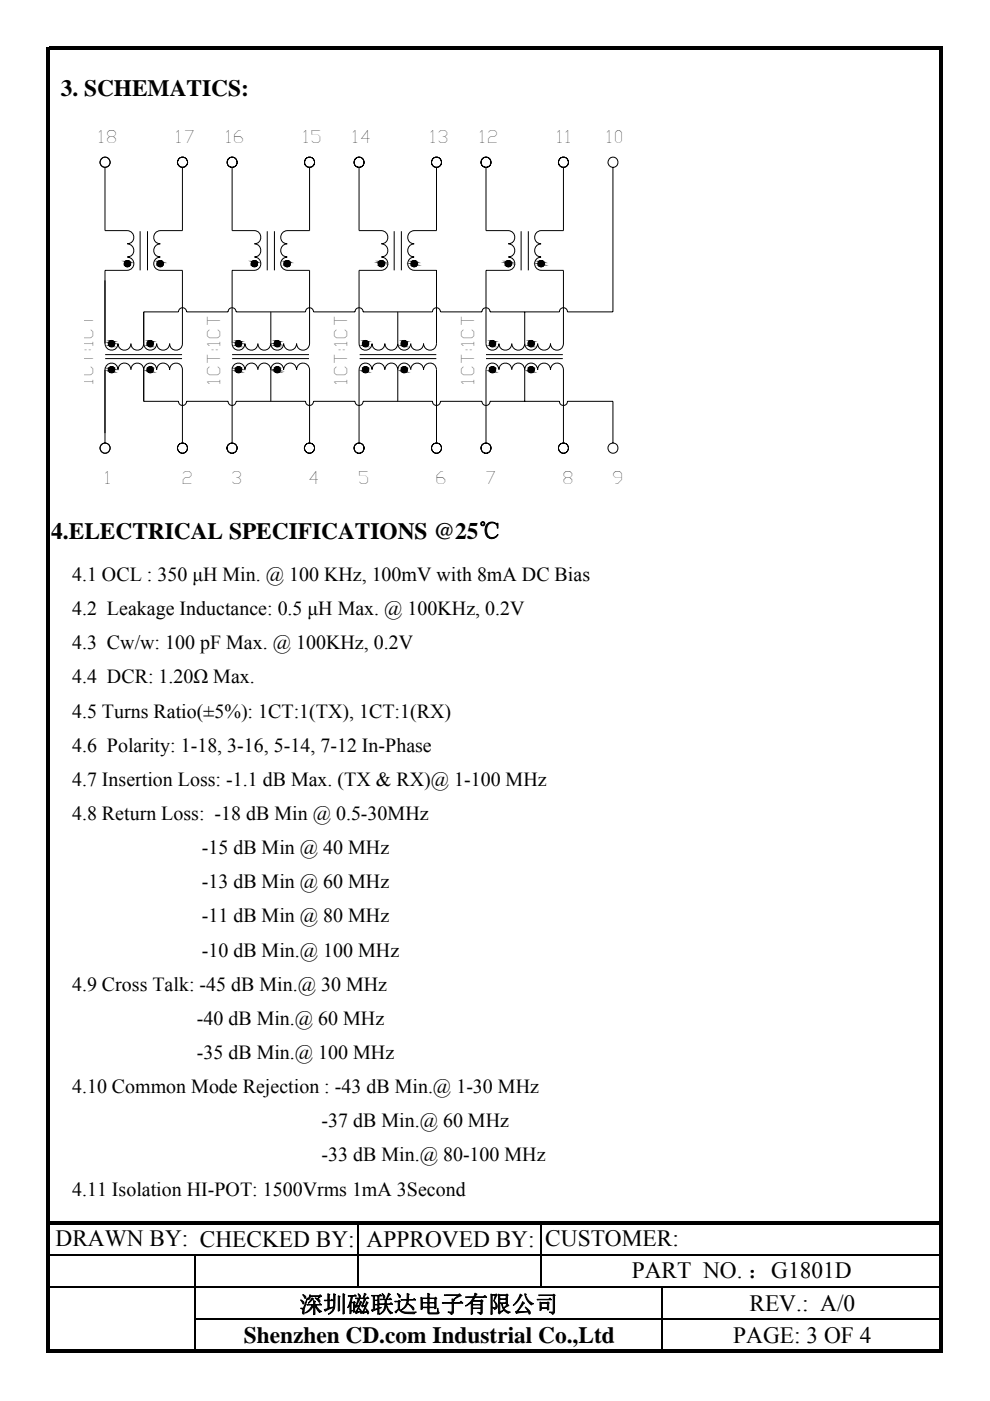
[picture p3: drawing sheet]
<svg xmlns="http://www.w3.org/2000/svg" width="210mm" height="297mm" viewBox="0 0 210 297" stroke-linecap="round" stroke-linejoin="round" font-family="sans-serif">
<path d="M10.4 9.9h189.5v.7h-189.5zM10.4 259h189.5v.7h-189.5zM9.7 9.9h.7v276.9h-.7zM10.4 286.1h189.5v.7h-189.5zM199.2 10.6h.7v276.2h-.7z" fill="#000"/>
<path d="M75.9 259.7v13.3M114.9 259.7v13.3M10.4 266.1h188.8M10.4 272.9h188.8M41.3 266.3v19.8M41.4 279.7h157.8M140.5 273v13.1" fill="none" stroke="#000" stroke-width=".34"/>
<g fill="none" stroke="#000" stroke-width=".21">
<path d="M22.3 35.5v13.4h4.7a1.4 1.4 0 0 1 1.4 1.4 1.4 1.4 0 0 1-1.4 1.4 1.4 1.4 0 0 1 1.4 1.4 1.4 1.4 0 0 1-1.4 1.4 1.42 1.42 0 0 1 1.4 1.4 1.42 1.42 0 0 1-1.4 1.4h-4.7v15.6a1.38 1.38 0 0 0 1.3 1.3 1.38 1.38 0 0 0 1.4-1.3 1.38 1.38 0 0 0 1.4 1.3 1.38 1.38 0 0 0 1.4-1.3 1.35 1.35 0 0 0 1.3 1.3 1.35 1.35 0 0 0 1.4-1.3M38.7 35.5v13.4h-4.7a1.4 1.4 0 0 0-1.4 1.4 1.4 1.4 0 0 0 1.4 1.4 1.4 1.4 0 0 0-1.4 1.4 1.4 1.4 0 0 0 1.4 1.4 1.42 1.42 0 0 0-1.4 1.4 1.42 1.42 0 0 0 1.4 1.4h4.7v15.6a1.35 1.35 0 0 1-1.4 1.3 1.35 1.35 0 0 1-1.3-1.3 1.38 1.38 0 0 1-1.4 1.3 1.38 1.38 0 0 1-1.4-1.3 1.38 1.38 0 0 1-1.3 1.3 1.38 1.38 0 0 1-1.4-1.3M49.2 35.5v13.4h4.8a1.4 1.4 0 0 1 1.3 1.4 1.4 1.4 0 0 1-1.3 1.4 1.4 1.4 0 0 1 1.3 1.4 1.4 1.4 0 0 1-1.3 1.4 1.42 1.42 0 0 1 1.3 1.4 1.42 1.42 0 0 1-1.3 1.4h-4.8v15.6a1.35 1.35 0 0 0 1.4 1.3 1.35 1.35 0 0 0 1.3-1.3 1.38 1.38 0 0 0 1.4 1.3 1.38 1.38 0 0 0 1.4-1.3 1.38 1.38 0 0 0 1.4 1.3 1.38 1.38 0 0 0 1.3-1.3M65.7 35.5v13.4h-4.8a1.4 1.4 0 0 0-1.4 1.4 1.4 1.4 0 0 0 1.4 1.4 1.4 1.4 0 0 0-1.4 1.4 1.4 1.4 0 0 0 1.4 1.4 1.42 1.42 0 0 0-1.4 1.4 1.42 1.42 0 0 0 1.4 1.4h4.8v15.6a1.38 1.38 0 0 1-1.4 1.3 1.38 1.38 0 0 1-1.4-1.3 1.38 1.38 0 0 1-1.4 1.3 1.38 1.38 0 0 1-1.3-1.3 1.35 1.35 0 0 1-1.4 1.3 1.35 1.35 0 0 1-1.4-1.3M76.2 35.5v13.4h4.7a1.4 1.4 0 0 1 1.4 1.4 1.4 1.4 0 0 1-1.4 1.4 1.4 1.4 0 0 1 1.4 1.4 1.4 1.4 0 0 1-1.4 1.4 1.42 1.42 0 0 1 1.4 1.4 1.42 1.42 0 0 1-1.4 1.4h-4.7v15.6a1.38 1.38 0 0 0 1.3 1.3 1.38 1.38 0 0 0 1.4-1.3 1.35 1.35 0 0 0 1.4 1.3 1.35 1.35 0 0 0 1.3-1.3 1.38 1.38 0 0 0 1.4 1.3 1.38 1.38 0 0 0 1.4-1.3M92.6 35.5v13.4h-4.8a1.4 1.4 0 0 0-1.3 1.4 1.4 1.4 0 0 0 1.3 1.4 1.4 1.4 0 0 0-1.3 1.4 1.4 1.4 0 0 0 1.3 1.4 1.42 1.42 0 0 0-1.3 1.4 1.42 1.42 0 0 0 1.3 1.4h4.8v15.6a1.38 1.38 0 0 1-1.4 1.3 1.38 1.38 0 0 1-1.4-1.3 1.35 1.35 0 0 1-1.3 1.3 1.35 1.35 0 0 1-1.4-1.3 1.38 1.38 0 0 1-1.4 1.3 1.38 1.38 0 0 1-1.3-1.3M103.1 35.5v13.4h4.7a1.4 1.4 0 0 1 1.4 1.4 1.4 1.4 0 0 1-1.4 1.4 1.4 1.4 0 0 1 1.4 1.4 1.4 1.4 0 0 1-1.4 1.4 1.42 1.42 0 0 1 1.4 1.4 1.42 1.42 0 0 1-1.4 1.4h-4.7v15.6a1.38 1.38 0 0 0 1.4 1.3 1.38 1.38 0 0 0 1.3-1.3 1.35 1.35 0 0 0 1.4 1.3 1.35 1.35 0 0 0 1.3-1.3 1.38 1.38 0 0 0 1.4 1.3 1.38 1.38 0 0 0 1.4-1.3M119.5 35.5v13.4h-4.7a1.4 1.4 0 0 0-1.4 1.4 1.4 1.4 0 0 0 1.4 1.4 1.4 1.4 0 0 0-1.4 1.4 1.4 1.4 0 0 0 1.4 1.4 1.42 1.42 0 0 0-1.4 1.4 1.42 1.42 0 0 0 1.4 1.4h4.7v15.6a1.38 1.38 0 0 1-1.4 1.3 1.38 1.38 0 0 1-1.3-1.3 1.35 1.35 0 0 1-1.4 1.3 1.35 1.35 0 0 1-1.4-1.3 1.38 1.38 0 0 1-1.3 1.3 1.38 1.38 0 0 1-1.4-1.3M130 35.5v30.6h-9.6a.85 .85 0 0 0-.9-.9 .85 .85 0 0 0-.8 .9h-14.8a.85 .85 0 0 0-.8-.9 .85 .85 0 0 0-.9 .9h-8.8l-.1-.5a.84 .84 0 0 0-1-.3 .84 .84 0 0 0-.6 .8h-14.7a.85 .85 0 0 0-.8-.9 .85 .85 0 0 0-.9 .9h-8.8l-.2-.5a.84 .84 0 0 0-.9-.3 .84 .84 0 0 0-.6 .8h-14.7l-.2-.5a.84 .84 0 0 0-.9-.3 .84 .84 0 0 0-.6 .8h-8.8a.87 .87 0 0 0-.9-.9 .87 .87 0 0 0-.9 .9h-7.3v6.8M26.4 55.9l1.2 .3h-1.2zM26.4 55.9h1.3l-.1 .3zM26.4 55.7l1.3 .2h-1.3z"/>
<path d="M26.4 55.7h1.2l.1 .2zM26.4 56.2l1.1 .2h-.9zM26.4 56.2h1.2l-.1 .2zM26.6 55.4l.2-.1 .7 .1zM26.6 55.4l1 .3h-1.2zM26.6 55.4h.9l.1 .3zM26.6 56.4l.7 .1zM26.6 56.4h.9l-.2 .1zM26.8 55.3h.5zM26.8 55.3l.7 .1zM26.8 56.5h.5zM29.7 49v8.3"/>
<path d="M31.3 49v8.3M33.3 55.9l1.3 .3h-1.2zM33.3 55.9h1.3v.3zM33.4 55.7l1.2 .2h-1.3zM33.4 55.7h1.2v.2zM33.4 56.2l1 .2h-.9zM33.4 56.2h1.2l-.2 .2zM33.5 55.4l.2-.1 .7 .1zM33.5 55.4l1.1 .3h-1.2zM33.5 55.4h.9l.2 .3zM33.5 56.4l.7 .1zM33.5 56.4h.9l-.2 .1z"/>
<path d="M33.7 55.3h.5zM33.7 55.3l.7 .1zM33.7 56.5h.5zM53.3 55.9l1.3 .3h-1.3zM53.3 55.9h1.3v.3zM53.3 55.7l1.3 .2h-1.3zM53.3 55.7h1.3v.2zM53.3 56.2l1.1 .2h-.9zM53.3 56.2h1.3l-.2 .2zM53.5 55.4l.2-.1 .7 .1zM53.5 55.4l1.1 .3h-1.3zM53.5 55.4h.9l.2 .3z"/>
<path d="M53.5 56.4l.7 .1zM53.5 56.4h.9l-.2 .1zM53.7 55.3h.5zM53.7 55.3l.7 .1zM53.7 56.5h.5zM56.7 49v8.3M58.2 49v8.3M60.2 55.9l1.3 .3h-1.2zM60.2 55.9h1.4l-.1 .3zM60.3 55.7l1.3 .2h-1.4zM60.3 55.7h1.2l.1 .2zM60.3 56.2l1.1 .2h-.9z"/>
<path d="M60.3 56.2h1.2l-.1 .2zM60.5 55.4l.2-.1 .7 .1zM60.5 55.4l1 .3h-1.2zM60.5 55.4h.9l.1 .3zM60.5 56.4l.7 .1zM60.5 56.4h.9l-.2 .1zM60.7 55.3h.5zM60.7 55.3l.7 .1zM60.7 56.5h.5zM80.2 55.9l1.3 .3h-1.2zM80.2 55.9h1.3v.3zM80.3 55.7l1.2 .2h-1.3z"/>
<path d="M80.3 55.7h1.2v.2zM80.3 56.2l1.1 .2h-1zM80.3 56.2h1.2l-.1 .2zM80.4 55.4l.2-.1 .8 .1zM80.4 55.4l1.1 .3h-1.2zM80.4 55.4h1l.1 .3zM80.4 56.4l.8 .1zM80.4 56.4h1l-.2 .1zM80.6 55.3h.6zM80.6 55.3l.8 .1zM80.6 56.5h.6zM83.6 49v8.3"/>
<path d="M85.1 49v8.3M87.2 55.9l1.2 .3h-1.2zM87.2 55.9h1.3l-.1 .3zM87.2 55.7l1.3 .2h-1.3zM87.2 55.7h1.2l.1 .2zM87.2 56.2l1.1 .2h-.9zM87.2 56.2h1.2l-.1 .2zM87.4 55.4l.2-.1 .7 .1zM87.4 55.4l1 .3h-1.2zM87.4 55.4h.9l.1 .3zM87.4 56.4l.7 .1zM87.4 56.4h.9l-.2 .1z"/>
<path d="M87.6 55.3h.5zM87.6 55.3l.7 .1zM87.6 56.5h.5zM107.1 55.9l1.3 .3h-1.2zM107.1 55.9h1.4l-.1 .3zM107.2 55.7l1.3 .2h-1.4zM107.2 55.7h1.2l.1 .2zM107.2 56.2l1.1 .2h-.9zM107.2 56.2h1.2l-.1 .2zM107.4 55.4l.2-.1 .7 .1zM107.4 55.4l1 .3h-1.2zM107.4 55.4h.9l.1 .3z"/>
<path d="M107.4 56.4l.7 .1zM107.4 56.4h.9l-.2 .1zM107.6 55.3h.5zM107.6 55.3l.7 .1zM107.6 56.5h.5zM110.5 49v8.3M112.1 49v8.3M114.1 55.9l1.3 .3h-1.2zM114.1 55.9h1.3v.3zM114.2 55.7l1.2 .2h-1.3zM114.2 55.7h1.2v.2zM114.2 56.2l1 .2h-.9z"/>
<path d="M114.2 56.2h1.2l-.2 .2zM114.3 55.4l.2-.1 .7 .1zM114.3 55.4l1.1 .3h-1.2zM114.3 55.4h.9l.2 .3zM114.3 56.4l.7 .1zM114.3 56.4h.9l-.2 .1zM114.5 55.3h.5zM114.5 55.3l.7 .1zM114.5 56.5h.5zM22.3 76h16.3M22.3 75.2h16.3M23 78.4l1.3 .2h-1.2z"/>
<path d="M23 78.4h1.3v.2zM23 72.9l1.3 .2h-1.2zM23 72.9h1.3v.2zM23.1 78.1l1.2 .3h-1.3zM23.1 78.1h1.2v.3zM23.1 78.6l1 .3h-.9zM23.1 78.6h1.2l-.2 .3zM23.1 72.6l1.2 .3h-1.3zM23.1 72.6h1.2v.3zM23.1 73.1l1 .2h-.9zM23.1 73.1h1.2l-.2 .2zM23.2 77.9l.2-.1 .7 .1z"/>
<path d="M23.2 77.9l1.1 .2h-1.2zM23.2 77.9h.9l.2 .2zM23.2 78.9l.7 .1zM23.2 78.9h.9l-.2 .1zM23.2 72.4l.2-.2 .7 .2zM23.2 72.4l1.1 .2h-1.2zM23.2 72.4h.9l.2 .2zM23.2 73.3l.7 .2h-.5zM23.2 73.3h.9l-.2 .2zM23.4 77.8h.5zM23.4 77.8l.7 .1zM23.4 79h.5z"/>
<path d="M23.4 72.2h.5zM23.4 72.2h.5l.2 .2zM23.4 73.5h.5zM30.5 78.4a1.38 1.38 0 0 1 1.4-1.4 1.38 1.38 0 0 1 1.3 1.4 1.38 1.38 0 0 1 1.4-1.4 1.38 1.38 0 0 1 1.4 1.4 1.35 1.35 0 0 1 1.3-1.4 1.35 1.35 0 0 1 1.4 1.4v15.5M30.5 78.4a1.35 1.35 0 0 0-1.4-1.4 1.35 1.35 0 0 0-1.3 1.4 1.38 1.38 0 0 0-1.4-1.4 1.38 1.38 0 0 0-1.4 1.4 1.38 1.38 0 0 0-1.4-1.4 1.38 1.38 0 0 0-1.3 1.4v15.5M30.5 78.4v6.7h7.3a.87 .87 0 0 0 .9 .9 .87 .87 0 0 0 .9-.9h8.8a.84 .84 0 0 0 .6 .8 .84 .84 0 0 0 .9-.3l.2-.5h14.7a.84 .84 0 0 0 .6 .8 .84 .84 0 0 0 .9-.3l.2-.5h8.8a.85 .85 0 0 0 .9 .9 .85 .85 0 0 0 .8-.9h14.7a.84 .84 0 0 0 .6 .8 .84 .84 0 0 0 1-.3l.1-.5h8.8a.85 .85 0 0 0 .9 .9 .85 .85 0 0 0 .8-.9h14.8a.85 .85 0 0 0 .8 .9 .85 .85 0 0 0 .9-.9h9.6v8.8M31.2 78.4l1.3 .2h-1.3zM31.2 78.4h1.3v.2zM31.2 72.9l1.3 .2h-1.3zM31.2 72.9h1.3v.2zM31.2 78.1l1.3 .3h-1.3zM31.2 78.1h1.3v.3z"/>
<path d="M31.2 78.6l1.1 .3h-.9zM31.2 78.6h1.3l-.2 .3zM31.2 72.6l1.3 .3h-1.3zM31.2 72.6h1.3v.3zM31.2 73.1l1.1 .2h-.9zM31.2 73.1h1.3l-.2 .2zM31.4 77.9l.2-.1 .7 .1zM31.4 77.9l1.1 .2h-1.3zM31.4 77.9h.9l.2 .2zM31.4 78.9l.7 .1zM31.4 78.9h.9l-.2 .1zM31.4 72.4l.2-.2 .7 .2z"/>
<path d="M31.4 72.4l1.1 .2h-1.3zM31.4 72.4h.9l.2 .2zM31.4 73.3l.7 .2h-.5zM31.4 73.3h.9l-.2 .2zM31.6 77.8h.5zM31.6 77.8l.7 .1zM31.6 79h.5zM31.6 72.2h.5zM31.6 72.2h.5l.2 .2zM31.6 73.5h.5zM49.2 76h16.3M49.2 75.2h16.3"/>
<path d="M49.9 78.4l1.3 .2h-1.2zM49.9 78.4h1.3v.2zM49.9 72.9l1.3 .2h-1.2zM49.9 72.9h1.3v.2zM50 78.1l1.2 .3h-1.3zM50 78.1h1.2v.3zM50 78.6l1.1 .3h-1zM50 78.6h1.2l-.1 .3zM50 72.6l1.2 .3h-1.3zM50 72.6h1.2v.3zM50 73.1l1.1 .2h-1zM50 73.1h1.2l-.1 .2z"/>
<path d="M50.1 77.9l.2-.1 .8 .1zM50.1 77.9l1.1 .2h-1.2zM50.1 77.9h1l.1 .2zM50.1 78.9l.7 .1zM50.1 78.9h1l-.3 .1zM50.1 72.4l.2-.2 .8 .2zM50.1 72.4l1.1 .2h-1.2zM50.1 72.4h1l.1 .2zM50.1 73.3l.7 .2h-.5zM50.1 73.3h1l-.3 .2zM50.3 77.8h.5zM50.3 77.8l.8 .1z"/>
<path d="M50.3 79h.5zM50.3 72.2h.5zM50.3 72.2h.5l.3 .2zM50.3 73.5h.5zM57.4 78.4a1.38 1.38 0 0 0-1.3-1.4 1.38 1.38 0 0 0-1.4 1.4 1.38 1.38 0 0 0-1.4-1.4 1.38 1.38 0 0 0-1.4 1.4 1.35 1.35 0 0 0-1.3-1.4 1.35 1.35 0 0 0-1.4 1.4v15.5M57.4 78.4a1.35 1.35 0 0 1 1.4-1.4 1.35 1.35 0 0 1 1.4 1.4 1.38 1.38 0 0 1 1.3-1.4 1.38 1.38 0 0 1 1.4 1.4 1.38 1.38 0 0 1 1.4-1.4 1.38 1.38 0 0 1 1.4 1.4v15.5M57.4 66.1v6.8M57.4 78.4v6.7M58.2 78.4l1.2 .2h-1.2zM58.2 78.4h1.3l-.1 .2zM58.2 72.9l1.2 .2h-1.2zM58.2 72.9h1.3l-.1 .2z"/>
<path d="M58.2 78.1l1.3 .3h-1.3zM58.2 78.1h1.2l.1 .3zM58.2 78.6l1.1 .3h-1zM58.2 78.6h1.2l-.1 .3zM58.2 72.6l1.3 .3h-1.3zM58.2 72.6h1.2l.1 .3zM58.2 73.1l1.1 .2h-1zM58.2 73.1h1.2l-.1 .2zM58.3 77.9l.2-.1 .8 .1zM58.3 77.9l1.1 .2h-1.2zM58.3 77.9h1l.1 .2zM58.3 78.9l.8 .1z"/>
<path d="M58.3 78.9h1l-.2 .1zM58.3 72.4l.2-.2 .8 .2zM58.3 72.4l1.1 .2h-1.2zM58.3 72.4h1l.1 .2zM58.3 73.3l.8 .2h-.6zM58.3 73.3h1l-.2 .2zM58.5 77.8h.6zM58.5 77.8l.8 .1zM58.5 79h.6zM58.5 72.2h.6zM58.5 72.2h.6l.2 .2zM58.5 73.5h.6z"/>
<path d="M76.3 76h16.2M76.3 75.2h16.2M76.9 78.4l1.2 .2h-1.2zM76.9 78.4h1.3l-.1 .2zM76.9 72.9l1.2 .2h-1.2zM76.9 72.9h1.3l-.1 .2zM76.9 78.1l1.3 .3h-1.3zM76.9 78.1h1.2l.1 .3zM76.9 78.6l1.1 .3h-1zM76.9 78.6h1.2l-.1 .3zM76.9 72.6l1.3 .3h-1.3zM76.9 72.6h1.2l.1 .3z"/>
<path d="M76.9 73.1l1.1 .2h-1zM76.9 73.1h1.2l-.1 .2zM77 77.9l.3-.1 .7 .1zM77 77.9l1.1 .2h-1.2zM77 77.9h1l.1 .2zM77 78.9l.8 .1zM77 78.9h1l-.2 .1zM77 72.4l.3-.2 .7 .2zM77 72.4l1.1 .2h-1.2zM77 72.4h1l.1 .2zM77 73.3l.8 .2h-.5zM77 73.3h1l-.2 .2z"/>
<path d="M77.3 77.8h.5zM77.3 77.8l.7 .1zM77.3 79h.5zM77.3 72.2h.5zM77.3 72.2h.5l.2 .2zM77.3 73.5h.5zM84.4 78.4a1.38 1.38 0 0 1 1.3-1.4 1.38 1.38 0 0 1 1.4 1.4 1.35 1.35 0 0 1 1.4-1.4 1.35 1.35 0 0 1 1.3 1.4 1.38 1.38 0 0 1 1.4-1.4 1.38 1.38 0 0 1 1.4 1.4v15.5M84.4 78.4a1.38 1.38 0 0 0-1.4-1.4 1.38 1.38 0 0 0-1.4 1.4 1.35 1.35 0 0 0-1.3-1.4 1.35 1.35 0 0 0-1.4 1.4 1.38 1.38 0 0 0-1.4-1.4 1.38 1.38 0 0 0-1.3 1.4v15.5M84.4 66.1v6.8M84.4 78.4v6.7M85.1 78.4l1.3 .2h-1.3zM85.1 78.4h1.3v.2z"/>
<path d="M85.1 72.9l1.3 .2h-1.3zM85.1 72.9h1.3v.2zM85.1 78.1l1.3 .3h-1.3zM85.1 78.1h1.3v.3zM85.1 78.6l1.1 .3h-.9zM85.1 78.6h1.3l-.2 .3zM85.1 72.6l1.3 .3h-1.3zM85.1 72.6h1.3v.3zM85.1 73.1l1.1 .2h-.9zM85.1 73.1h1.3l-.2 .2zM85.3 77.9l.2-.1 .7 .1zM85.3 77.9l1.1 .2h-1.3z"/>
<path d="M85.3 77.9h.9l.2 .2zM85.3 78.9l.7 .1zM85.3 78.9h.9l-.2 .1zM85.3 72.4l.2-.2 .7 .2zM85.3 72.4l1.1 .2h-1.3zM85.3 72.4h.9l.2 .2zM85.3 73.3l.7 .2h-.5zM85.3 73.3h.9l-.2 .2zM85.5 77.8h.5zM85.5 77.8l.7 .1zM85.5 79h.5zM85.5 72.2h.5z"/>
<path d="M85.5 72.2h.5l.2 .2zM85.5 73.5h.5zM103.1 76h16.3M103.1 75.2h16.3M103.8 78.4l1.3 .2h-1.3zM103.8 78.4h1.3v.2zM103.8 72.9l1.3 .2h-1.3zM103.8 72.9h1.3v.2zM103.8 78.1l1.3 .3h-1.3zM103.8 78.1h1.3v.3zM103.8 78.6l1.1 .3h-.9zM103.8 78.6h1.3l-.2 .3z"/>
<path d="M103.8 72.6l1.3 .3h-1.3zM103.8 72.6h1.3v.3zM103.8 73.1l1.1 .2h-.9zM103.8 73.1h1.3l-.2 .2zM104 77.9l.2-.1 .7 .1zM104 77.9l1.1 .2h-1.3zM104 77.9h.9l.2 .2zM104 78.9l.7 .1zM104 78.9h.9l-.2 .1zM104 72.4l.2-.2 .7 .2zM104 72.4l1.1 .2h-1.3zM104 72.4h.9l.2 .2z"/>
<path d="M104 73.3l.7 .2h-.5zM104 73.3h.9l-.2 .2zM104.2 77.8h.5zM104.2 77.8l.7 .1zM104.2 79h.5zM104.2 72.2h.5zM104.2 72.2h.5l.2 .2zM104.2 73.5h.5zM111.3 78.4a1.38 1.38 0 0 1 1.4-1.4 1.38 1.38 0 0 1 1.3 1.4 1.35 1.35 0 0 1 1.4-1.4 1.35 1.35 0 0 1 1.4 1.4 1.38 1.38 0 0 1 1.3-1.4 1.38 1.38 0 0 1 1.4 1.4v15.5M111.3 78.4a1.38 1.38 0 0 0-1.4-1.4 1.38 1.38 0 0 0-1.4 1.4 1.35 1.35 0 0 0-1.3-1.4 1.35 1.35 0 0 0-1.4 1.4 1.38 1.38 0 0 0-1.3-1.4 1.38 1.38 0 0 0-1.4 1.4v15.5M111.3 66.1v6.8M111.3 78.4v6.7"/>
<path d="M112 78.4l1.3 .2h-1.2zM112 78.4h1.3v.2zM112 72.9l1.3 .2h-1.2zM112 72.9h1.3v.2zM112.1 78.1l1.2 .3h-1.3zM112.1 78.1h1.2v.3zM112.1 78.6l1 .3h-.9zM112.1 78.6h1.2l-.2 .3zM112.1 72.6l1.2 .3h-1.3zM112.1 72.6h1.2v.3zM112.1 73.1l1 .2h-.9zM112.1 73.1h1.2l-.2 .2z"/>
<path d="M112.2 77.9l.2-.1 .7 .1zM112.2 77.9l1.1 .2h-1.2zM112.2 77.9h.9l.2 .2zM112.2 78.9l.7 .1zM112.2 78.9h.9l-.2 .1zM112.2 72.4l.2-.2 .7 .2zM112.2 72.4l1.1 .2h-1.2zM112.2 72.4h.9l.2 .2zM112.2 73.3l.7 .2h-.5zM112.2 73.3h.9l-.2 .2zM112.4 77.8h.5zM112.4 77.8l.7 .1z"/>
<path d="M112.4 79h.5zM112.4 72.2h.5zM112.4 72.2h.5l.2 .2zM112.4 73.5h.5z"/>
<circle cx="22.3" cy="34.4" r="1.08"/>
<circle cx="38.7" cy="34.4" r="1.08"/>
<circle cx="49.2" cy="34.4" r="1.08"/>
<circle cx="65.6" cy="34.4" r="1.08"/>
<circle cx="76.1" cy="34.4" r="1.08"/>
<circle cx="92.6" cy="34.4" r="1.08"/>
<circle cx="103.1" cy="34.4" r="1.08"/>
<circle cx="119.5" cy="34.4" r="1.08"/>
<circle cx="130" cy="34.4" r="1.07"/>
<circle cx="27" cy="55.9" r=".66"/>
<circle cx="34" cy="55.9" r=".66"/>
<circle cx="54" cy="55.9" r=".66"/>
<circle cx="60.9" cy="55.9" r=".66"/>
<circle cx="80.9" cy="55.9" r=".66"/>
<circle cx="87.8" cy="55.9" r=".67"/>
<circle cx="107.8" cy="55.9" r=".66"/>
<circle cx="114.8" cy="55.9" r=".67"/>
<circle cx="22.3" cy="95" r="1.07"/>
<circle cx="38.7" cy="95" r="1.06"/>
<circle cx="49.2" cy="95" r="1.08"/>
<circle cx="65.6" cy="95" r="1.08"/>
<circle cx="76.1" cy="95" r="1.07"/>
<circle cx="92.6" cy="95" r="1.07"/>
<circle cx="103.1" cy="95" r="1.07"/>
<circle cx="119.5" cy="95" r="1.07"/>
<circle cx="130" cy="95" r="1.07"/>
</g>
<g fill="#000">
<path d="M26.4 55.9l1.2 .3h-1.2zM26.4 55.9h1.3l-.1 .3zM26.4 55.7l1.3 .2h-1.3zM26.4 55.7h1.2l.1 .2zM26.4 56.2l1.1 .2h-.9zM26.4 56.2h1.2l-.1 .2zM26.6 55.4l1 .3h-1.2zM26.6 55.4h.9l.1 .3zM26.6 56.4l.7 .1zM26.6 56.4h.9l-.2 .1zM26.6 55.4l.2-.1 .7 .1zM26.8 55.3l.7 .1z"/>
<path d="M26.8 56.5h.5zM26.8 55.3h.5zM33.3 55.9l1.3 .3h-1.2zM33.3 55.9h1.3v.3zM33.4 55.7l1.2 .2h-1.3zM33.4 55.7h1.2v.2zM33.4 56.2l1 .2h-.9zM33.4 56.2h1.2l-.2 .2zM33.5 55.4l1.1 .3h-1.2zM33.5 55.4h.9l.2 .3zM33.5 56.4l.7 .1zM33.5 56.4h.9l-.2 .1z"/>
<path d="M33.5 55.4l.2-.1 .7 .1zM33.7 55.3l.7 .1zM33.7 56.5h.5zM33.7 55.3h.5zM53.3 55.9l1.3 .3h-1.3zM53.3 55.9h1.3v.3zM53.3 55.7l1.3 .2h-1.3zM53.3 55.7h1.3v.2zM53.3 56.2l1.1 .2h-.9zM53.3 56.2h1.3l-.2 .2zM53.5 55.4l1.1 .3h-1.3zM53.5 55.4h.9l.2 .3z"/>
<path d="M53.5 56.4l.7 .1zM53.5 56.4h.9l-.2 .1zM53.5 55.4l.2-.1 .7 .1zM53.7 55.3l.7 .1zM53.7 56.5h.5zM53.7 55.3h.5zM60.2 55.9l1.3 .3h-1.2zM60.2 55.9h1.4l-.1 .3zM60.3 55.7l1.3 .2h-1.4zM60.3 55.7h1.2l.1 .2zM60.3 56.2l1.1 .2h-.9zM60.3 56.2h1.2l-.1 .2z"/>
<path d="M60.5 55.4l1 .3h-1.2zM60.5 55.4h.9l.1 .3zM60.5 56.4l.7 .1zM60.5 56.4h.9l-.2 .1zM60.5 55.4l.2-.1 .7 .1zM60.7 55.3l.7 .1zM60.7 56.5h.5zM60.7 55.3h.5zM80.2 55.9l1.3 .3h-1.2zM80.2 55.9h1.3v.3zM80.3 55.7l1.2 .2h-1.3zM80.3 55.7h1.2v.2z"/>
<path d="M80.3 56.2l1.1 .2h-1zM80.3 56.2h1.2l-.1 .2zM80.4 55.4l1.1 .3h-1.2zM80.4 55.4h1l.1 .3zM80.4 56.4l.8 .1zM80.4 56.4h1l-.2 .1zM80.4 55.4l.2-.1 .8 .1zM80.6 55.3l.8 .1zM80.6 56.5h.6zM80.6 55.3h.6zM87.2 55.9l1.2 .3h-1.2zM87.2 55.9h1.3l-.1 .3z"/>
<path d="M87.2 55.7l1.3 .2h-1.3zM87.2 55.7h1.2l.1 .2zM87.2 56.2l1.1 .2h-.9zM87.2 56.2h1.2l-.1 .2zM87.4 55.4l1 .3h-1.2zM87.4 55.4h.9l.1 .3zM87.4 56.4l.7 .1zM87.4 56.4h.9l-.2 .1zM87.4 55.4l.2-.1 .7 .1zM87.6 55.3l.7 .1zM87.6 56.5h.5zM87.6 55.3h.5z"/>
<path d="M107.1 55.9l1.3 .3h-1.2zM107.1 55.9h1.4l-.1 .3zM107.2 55.7l1.3 .2h-1.4zM107.2 55.7h1.2l.1 .2zM107.2 56.2l1.1 .2h-.9zM107.2 56.2h1.2l-.1 .2zM107.4 55.4l1 .3h-1.2zM107.4 55.4h.9l.1 .3zM107.4 56.4l.7 .1zM107.4 56.4h.9l-.2 .1zM107.4 55.4l.2-.1 .7 .1zM107.6 55.3l.7 .1z"/>
<path d="M107.6 56.5h.5zM107.6 55.3h.5zM114.1 55.9l1.3 .3h-1.2zM114.1 55.9h1.3v.3zM114.2 55.7l1.2 .2h-1.3zM114.2 55.7h1.2v.2zM114.2 56.2l1 .2h-.9zM114.2 56.2h1.2l-.2 .2zM114.3 55.4l1.1 .3h-1.2zM114.3 55.4h.9l.2 .3zM114.3 56.4l.7 .1zM114.3 56.4h.9l-.2 .1z"/>
<path d="M114.3 55.4l.2-.1 .7 .1zM114.5 55.3l.7 .1zM114.5 56.5h.5zM114.5 55.3h.5zM23 78.4l1.3 .2h-1.2zM23 78.4h1.3v.2zM23 72.9l1.3 .2h-1.2zM23 72.9h1.3v.2zM23.1 78.1l1.2 .3h-1.3zM23.1 78.1h1.2v.3zM23.1 78.6l1 .3h-.9zM23.1 78.6h1.2l-.2 .3z"/>
<path d="M23.1 72.6l1.2 .3h-1.3zM23.1 72.6h1.2v.3zM23.1 73.1l1 .2h-.9zM23.1 73.1h1.2l-.2 .2zM23.2 77.9l1.1 .2h-1.2zM23.2 77.9h.9l.2 .2zM23.2 78.9l.7 .1zM23.2 78.9h.9l-.2 .1zM23.2 72.4l1.1 .2h-1.2zM23.2 72.4h.9l.2 .2zM23.2 73.3l.7 .2h-.5zM23.2 73.3h.9l-.2 .2z"/>
<path d="M23.2 77.9l.2-.1 .7 .1zM23.4 77.8l.7 .1zM23.4 79h.5zM23.2 72.4l.2-.2 .7 .2zM23.4 72.2h.5l.2 .2zM23.4 73.5h.5zM23.4 77.8h.5zM23.4 72.2h.5zM31.2 78.4l1.3 .2h-1.3zM31.2 78.4h1.3v.2zM31.2 72.9l1.3 .2h-1.3zM31.2 72.9h1.3v.2z"/>
<path d="M31.2 78.1l1.3 .3h-1.3zM31.2 78.1h1.3v.3zM31.2 78.6l1.1 .3h-.9zM31.2 78.6h1.3l-.2 .3zM31.2 72.6l1.3 .3h-1.3zM31.2 72.6h1.3v.3zM31.2 73.1l1.1 .2h-.9zM31.2 73.1h1.3l-.2 .2zM31.4 77.9l1.1 .2h-1.3zM31.4 77.9h.9l.2 .2zM31.4 78.9l.7 .1zM31.4 78.9h.9l-.2 .1z"/>
<path d="M31.4 72.4l1.1 .2h-1.3zM31.4 72.4h.9l.2 .2zM31.4 73.3l.7 .2h-.5zM31.4 73.3h.9l-.2 .2zM31.4 77.9l.2-.1 .7 .1zM31.6 77.8l.7 .1zM31.6 79h.5zM31.4 72.4l.2-.2 .7 .2zM31.6 72.2h.5l.2 .2zM31.6 73.5h.5zM31.6 77.8h.5zM31.6 72.2h.5z"/>
<path d="M49.9 78.4l1.3 .2h-1.2zM49.9 78.4h1.3v.2zM49.9 72.9l1.3 .2h-1.2zM49.9 72.9h1.3v.2zM50 78.1l1.2 .3h-1.3zM50 78.1h1.2v.3zM50 78.6l1.1 .3h-1zM50 78.6h1.2l-.1 .3zM50 72.6l1.2 .3h-1.3zM50 72.6h1.2v.3zM50 73.1l1.1 .2h-1zM50 73.1h1.2l-.1 .2z"/>
<path d="M50.1 77.9l1.1 .2h-1.2zM50.1 77.9h1l.1 .2zM50.1 78.9l.7 .1zM50.1 78.9h1l-.3 .1zM50.1 72.4l1.1 .2h-1.2zM50.1 72.4h1l.1 .2zM50.1 73.3l.7 .2h-.5zM50.1 73.3h1l-.3 .2zM50.1 77.9l.2-.1 .8 .1zM50.3 77.8l.8 .1zM50.3 79h.5zM50.1 72.4l.2-.2 .8 .2z"/>
<path d="M50.3 72.2h.5l.3 .2zM50.3 73.5h.5zM50.3 77.8h.5zM50.3 72.2h.5zM58.2 78.4l1.2 .2h-1.2zM58.2 78.4h1.3l-.1 .2zM58.2 72.9l1.2 .2h-1.2zM58.2 72.9h1.3l-.1 .2zM58.2 78.1l1.3 .3h-1.3zM58.2 78.1h1.2l.1 .3zM58.2 78.6l1.1 .3h-1zM58.2 78.6h1.2l-.1 .3z"/>
<path d="M58.2 72.6l1.3 .3h-1.3zM58.2 72.6h1.2l.1 .3zM58.2 73.1l1.1 .2h-1zM58.2 73.1h1.2l-.1 .2zM58.3 77.9l1.1 .2h-1.2zM58.3 77.9h1l.1 .2zM58.3 78.9l.8 .1zM58.3 78.9h1l-.2 .1zM58.3 72.4l1.1 .2h-1.2zM58.3 72.4h1l.1 .2zM58.3 73.3l.8 .2h-.6zM58.3 73.3h1l-.2 .2z"/>
<path d="M58.3 77.9l.2-.1 .8 .1zM58.5 77.8l.8 .1zM58.5 79h.6zM58.3 72.4l.2-.2 .8 .2zM58.5 72.2h.6l.2 .2zM58.5 73.5h.6zM58.5 77.8h.6zM58.5 72.2h.6zM76.9 78.4l1.2 .2h-1.2zM76.9 78.4h1.3l-.1 .2zM76.9 72.9l1.2 .2h-1.2zM76.9 72.9h1.3l-.1 .2z"/>
<path d="M76.9 78.1l1.3 .3h-1.3zM76.9 78.1h1.2l.1 .3zM76.9 78.6l1.1 .3h-1zM76.9 78.6h1.2l-.1 .3zM76.9 72.6l1.3 .3h-1.3zM76.9 72.6h1.2l.1 .3zM76.9 73.1l1.1 .2h-1zM76.9 73.1h1.2l-.1 .2zM77 77.9l1.1 .2h-1.2zM77 77.9h1l.1 .2zM77 78.9l.8 .1zM77 78.9h1l-.2 .1z"/>
<path d="M77 72.4l1.1 .2h-1.2zM77 72.4h1l.1 .2zM77 73.3l.8 .2h-.5zM77 73.3h1l-.2 .2zM77 77.9l.3-.1 .7 .1zM77.3 77.8l.7 .1zM77.3 79h.5zM77 72.4l.3-.2 .7 .2zM77.3 72.2h.5l.2 .2zM77.3 73.5h.5zM77.3 77.8h.5zM77.3 72.2h.5z"/>
<path d="M85.1 78.4l1.3 .2h-1.3zM85.1 78.4h1.3v.2zM85.1 72.9l1.3 .2h-1.3zM85.1 72.9h1.3v.2zM85.1 78.1l1.3 .3h-1.3zM85.1 78.1h1.3v.3zM85.1 78.6l1.1 .3h-.9zM85.1 78.6h1.3l-.2 .3zM85.1 72.6l1.3 .3h-1.3zM85.1 72.6h1.3v.3zM85.1 73.1l1.1 .2h-.9zM85.1 73.1h1.3l-.2 .2z"/>
<path d="M85.3 77.9l1.1 .2h-1.3zM85.3 77.9h.9l.2 .2zM85.3 78.9l.7 .1zM85.3 78.9h.9l-.2 .1zM85.3 72.4l1.1 .2h-1.3zM85.3 72.4h.9l.2 .2zM85.3 73.3l.7 .2h-.5zM85.3 73.3h.9l-.2 .2zM85.3 77.9l.2-.1 .7 .1zM85.5 77.8l.7 .1zM85.5 79h.5zM85.3 72.4l.2-.2 .7 .2z"/>
<path d="M85.5 72.2h.5l.2 .2zM85.5 73.5h.5zM85.5 77.8h.5zM85.5 72.2h.5zM103.8 78.4l1.3 .2h-1.3zM103.8 78.4h1.3v.2zM103.8 72.9l1.3 .2h-1.3zM103.8 72.9h1.3v.2zM103.8 78.1l1.3 .3h-1.3zM103.8 78.1h1.3v.3zM103.8 78.6l1.1 .3h-.9zM103.8 78.6h1.3l-.2 .3z"/>
<path d="M103.8 72.6l1.3 .3h-1.3zM103.8 72.6h1.3v.3zM103.8 73.1l1.1 .2h-.9zM103.8 73.1h1.3l-.2 .2zM104 77.9l1.1 .2h-1.3zM104 77.9h.9l.2 .2zM104 78.9l.7 .1zM104 78.9h.9l-.2 .1zM104 72.4l1.1 .2h-1.3zM104 72.4h.9l.2 .2zM104 73.3l.7 .2h-.5zM104 73.3h.9l-.2 .2z"/>
<path d="M104 77.9l.2-.1 .7 .1zM104.2 77.8l.7 .1zM104.2 79h.5zM104 72.4l.2-.2 .7 .2zM104.2 72.2h.5l.2 .2zM104.2 73.5h.5zM104.2 77.8h.5zM104.2 72.2h.5zM112 78.4l1.3 .2h-1.2zM112 78.4h1.3v.2zM112 72.9l1.3 .2h-1.2zM112 72.9h1.3v.2z"/>
<path d="M112.1 78.1l1.2 .3h-1.3zM112.1 78.1h1.2v.3zM112.1 78.6l1 .3h-.9zM112.1 78.6h1.2l-.2 .3zM112.1 72.6l1.2 .3h-1.3zM112.1 72.6h1.2v.3zM112.1 73.1l1 .2h-.9zM112.1 73.1h1.2l-.2 .2zM112.2 77.9l1.1 .2h-1.2zM112.2 77.9h.9l.2 .2zM112.2 78.9l.7 .1zM112.2 78.9h.9l-.2 .1z"/>
<path d="M112.2 72.4l1.1 .2h-1.2zM112.2 72.4h.9l.2 .2zM112.2 73.3l.7 .2h-.5zM112.2 73.3h.9l-.2 .2zM112.2 77.9l.2-.1 .7 .1zM112.4 77.8l.7 .1zM112.4 79h.5zM112.2 72.4l.2-.2 .7 .2zM112.4 72.2h.5l.2 .2zM112.4 73.5h.5zM112.4 77.8h.5zM112.4 72.2h.5z"/>
</g>
<g font-size="5">
<text x="12.9" y="20.4">3. SCHEMATICS:</text>
<text x="10.9" y="114.2">4.ELECTRICAL SPECIFICATIONS @25℃</text>
<text x="11.8" y="264.2">DRAWN BY: CHECKED BY: APPROVED BY:</text>
<text x="115.7" y="264.2">CUSTOMER:</text>
<text x="134" y="271">PART NO. ：G1801D</text>
<text x="63.5" y="278.2">深圳磁联达电子有限公司</text>
<text x="159" y="278">REV.: A/0</text>
<text x="51.7" y="284.7">Shenzhen CD.com Industrial Co.,Ltd</text>
<text x="155.5" y="284.7">PAGE: 3 OF 4</text>
</g>
<g font-size="4.2">
<text x="15.3" y="123.2">4.1 OCL : 350 μH Min. @ 100 KHz, 100mV with 8mA DC Bias</text>
<text x="15.3" y="130.4">4.2 Leakage Inductance: 0.5 μH Max. @ 100KHz, 0.2V</text>
<text x="15.3" y="137.7">4.3 Cw/w: 100 pF Max. @ 100KHz, 0.2V</text>
<text x="15.3" y="144.9">4.4 DCR: 1.20Ω Max.</text>
<text x="15.3" y="152.1">4.5 Turns Ratio(±5%): 1CT:1(TX), 1CT:1(RX)</text>
<text x="15.3" y="159.4">4.6 Polarity: 1-18, 3-16, 5-14, 7-12 In-Phase</text>
<text x="15.3" y="166.6">4.7 Insertion Loss: -1.1 dB Max. (TX &amp; RX)@ 1-100 MHz</text>
<text x="15.3" y="173.9">4.8 Return Loss: -18 dB Min @ 0.5-30MHz</text>
<text x="42.8" y="181.1">-15 dB Min @ 40 MHz</text>
<text x="42.8" y="188.3">-13 dB Min @ 60 MHz</text>
<text x="42.8" y="195.6">-11 dB Min @ 80 MHz</text>
<text x="42.8" y="202.8">-10 dB Min.@ 100 MHz</text>
<text x="15.3" y="210.1">4.9 Cross Talk: -45 dB Min.@ 30 MHz</text>
<text x="41.7" y="217.3">-40 dB Min.@ 60 MHz</text>
<text x="41.7" y="224.5">-35 dB Min.@ 100 MHz</text>
<text x="15.3" y="231.8">4.10 Common Mode Rejection : -43 dB Min.@ 1-30 MHz</text>
<text x="68.2" y="239">-37 dB Min.@ 60 MHz</text>
<text x="68.2" y="246.3">-33 dB Min.@ 80-100 MHz</text>
<text x="15.3" y="253.5">4.11 Isolation HI-POT: 1500Vrms 1mA 3Second</text>
</g>
<g font-size="3.7">
<text x="20.6" y="30.4">18</text>
<text x="37" y="30.4">17</text>
<text x="47.6" y="30.4">16</text>
<text x="64" y="30.4">15</text>
<text x="74.5" y="30.4">14</text>
<text x="90.9" y="30.4">13</text>
<text x="101.4" y="30.4">12</text>
<text x="117.9" y="30.4">11</text>
<text x="128.4" y="30.4">10</text>
<text x="19.8" y="81.8" transform="rotate(-90 19.8 81.8)">1CT:1CT</text>
<text x="46.7" y="81.8" transform="rotate(-90 46.7 81.8)">1CT:1CT</text>
<text x="73.6" y="81.8" transform="rotate(-90 73.6 81.8)">1CT:1CT</text>
<text x="100.6" y="81.8" transform="rotate(-90 100.6 81.8)">1CT:1CT</text>
<text x="22" y="102.5">1</text>
<text x="38.4" y="102.5">2</text>
<text x="48.9" y="102.5">3</text>
<text x="65.3" y="102.5">4</text>
<text x="75.8" y="102.5">5</text>
<text x="92.2" y="102.5">6</text>
<text x="102.7" y="102.5">7</text>
<text x="119.2" y="102.5">8</text>
<text x="129.7" y="102.5">9</text>
</g>
</svg>
